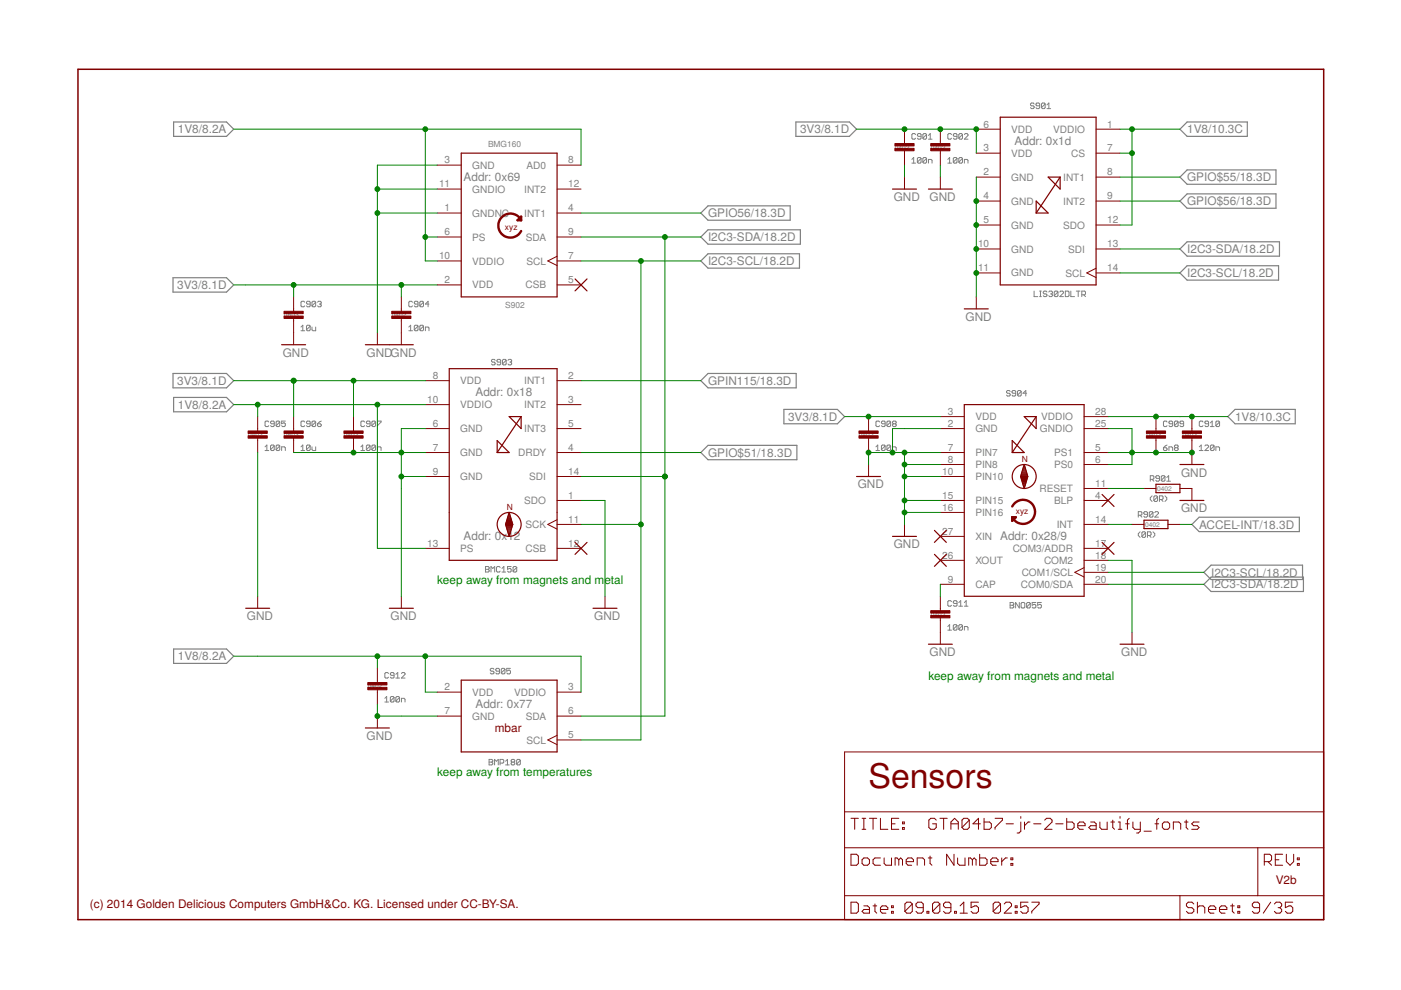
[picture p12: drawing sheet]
<svg xmlns="http://www.w3.org/2000/svg" width="297mm" height="210mm" viewBox="0 0 297 210" stroke-linecap="round" stroke-linejoin="round" font-family="sans-serif">
<g fill="none" stroke="#808080" stroke-width=".21">
<path d="M193.3 34.6h.8M193.3 33.8l.4-.4v1.2M194.1 28.5l-.2-.2h-.4l-.2 .2v.8l.2 .2h.4l.2-.2M195.3 33.6v.8l-.2 .2h-.4l-.2-.2M195.3 33.6l-.2-.2h-.4l-.2 .2v.8M195.3 28.9h-.6l-.2-.2 .2-.4h.4l.2 .2v.8l-.2 .2h-.4l-.2-.2M195.3 33.6l-.8 .8M196.4 33.6v.8l-.1 .2h-.4l-.2-.2M196.4 33.6l-.1-.2h-.4l-.2 .2v.8M196.4 28.5l-.1-.2h-.4l-.2 .2v.8M196.4 28.5v.8l-.1 .2h-.4l-.2-.2M196.4 33.6l-.7 .8"/>
<path d="M196.4 28.5l-.7 .8M196.8 34.6v-.8h.6l.2 .2v.6M196.8 29.5h.8M196.8 28.7l.4-.4v1.2M201 33.8l.3-.4v1.2M201 34.6h.7M201.7 28.5l-.2-.2h-.4l-.1 .2v.8l.1 .2h.4l.2-.2M202.9 33.6v.8l-.2 .2h-.4l-.2-.2M202.9 28.9h-.6l-.2-.2 .2-.4h.4l.2 .2v.8l-.2 .2h-.4l-.2-.2M202.9 33.6l-.2-.2h-.4l-.2 .2v.8M202.9 33.6l-.8 .8M204.1 33.6v.8l-.2 .2h-.4l-.2-.2"/>
<path d="M204.1 33.6l-.2-.2h-.4l-.2 .2v.8M204.1 28.5l-.2-.2h-.4l-.2 .2v.8M204.1 28.5v.8l-.2 .2h-.4l-.2-.2M204.1 33.6l-.8 .8M204.1 28.5l-.8 .8M204.5 34.6v-.8h.5l.2 .2v.6M204.5 28.5l.2-.2h.3l.2 .2v.2l-.7 .8h.7M219.3 22.1l-.2-.3h-.4l-.2 .4 .2 .2h.4l.2 .4-.2 .2h-.4l-.2-.2M220.4 22.4h-.6l-.2-.2 .2-.4h.4l.2 .3v.7l-.2 .2h-.4l-.2-.2M221.6 22.1l-.2-.3h-.4l-.2 .3v.7M221.6 22.1v.7l-.2 .2h-.4l-.2-.2M221.6 22.1l-.8 .7"/>
<path d="M222 23h.8M222 22.2l.4-.4v1.2M63.8 70.1h.8M63.8 69.3l.4-.3v1.1M64.6 64.1l-.2-.2h-.4l-.2 .2v.8l.2 .1h.4l.2-.1M65.8 69.2v.7l-.2 .2h-.4l-.2-.2M65.8 69.2l-.2-.2h-.4l-.2 .2v.7M65.8 64.5h-.6l-.2-.2 .2-.4h.4l.2 .2v.8l-.2 .1h-.4l-.2-.1M65.8 69.2l-.8 .7M66.1 69.3v.6l.3 .2h.5v-.8M66.9 64.1l-.2-.2h-.3l-.3 .2v.8M66.9 64.1v.8l-.2 .1h-.3l-.3-.1"/>
<path d="M66.9 64.1l-.8 .8M67.3 64.1l.2-.2h.4l.2 .2-.2 .4M67.7 64.5h.2M67.9 64.5l.2 .2-.2 .3h-.4l-.2-.1M86.7 69.3l.4-.3v1.1M86.7 70.1h.8M87.5 64.1l-.3-.2h-.3l-.2 .2v.8l.2 .1h.3l.3-.1M88.6 69.2v.7l-.2 .2h-.4l-.2-.2M88.6 64.5h-.6l-.2-.2 .2-.4h.4l.2 .2v.8l-.2 .1h-.4l-.2-.1M88.6 69.2l-.2-.2h-.4l-.2 .2v.7M88.6 69.2l-.8 .7M89.8 64.1v.8l-.2 .1h-.4l-.2-.1"/>
<path d="M89.8 69.2v.7l-.2 .2h-.4l-.2-.2M89.8 69.2l-.2-.2h-.4l-.2 .2v.7M89.8 64.1l-.2-.2h-.4l-.2 .2v.8M89.8 69.2l-.8 .7M89.8 64.1l-.8 .8M90.2 70.1v-.8h.6l.2 .2v.6M91 64.5h-.8l.6-.6v1.1M105 76.4l-.2-.2h-.4l-.2 .2 .2 .4h.4l.2 .2-.2 .4h-.4l-.2-.2M106.2 76.8h-.6l-.2-.2 .2-.4h.4l.2 .2v.8l-.2 .2h-.4l-.2-.2M107.3 76.4l-.2-.2h-.4l-.2 .2v.8M107.3 76.4v.8l-.2 .2h-.4l-.2-.2M107.3 76.4l-.8 .8"/>
<path d="M107.7 76.4l.2-.2h.4l.2 .2-.2 .4M108.1 76.8h.2M108.3 76.8l.2 .2-.2 .4h-.4l-.2-.2M219.2 61.7v1.2h.8M220.4 62.9h.4M220.4 61.7h.4M220.6 61.7v1.2M222 61.9l-.2-.2h-.4l-.2 .4 .2 .2h.4l.2 .4-.2 .2h-.4l-.2-.2M222.4 61.9l.1-.2h.4l.2 .2-.2 .4M222.7 62.3h.2M222.9 62.3l.2 .2-.2 .4h-.4l-.1-.2M224.3 61.9v.8l-.2 .2h-.4l-.2-.2"/>
<path d="M224.3 61.9l-.2-.2h-.4l-.2 .2v.8M224.3 61.9l-.8 .8M224.7 61.9l.2-.2h.4l.2 .2v.2l-.8 .8h.8M225.9 61.7h.5l.3 .2v.8l-.3 .2h-.5zM227 61.7v1.2h.8M228.2 61.7h.8M228.6 61.7v1.2M229.4 62.5h.6l.1-.2v-.4l-.1-.2h-.6v1.2M229.8 62.5l.3 .4M56.2 94.7l.4-.3v1.1M56.2 95.5h.8M57 89.5l-.2-.2h-.4l-.2 .2v.8l.2 .1h.4l.2-.1"/>
<path d="M58.1 94.6v.7l-.1 .2h-.4l-.2-.2M58.1 89.9h-.5l-.2-.2 .2-.4h.4l.1 .2v.8l-.1 .1h-.4l-.2-.1M58.1 94.6l-.1-.2h-.4l-.2 .2v.7M58.1 94.6l-.7 .7M59.3 94.6v.7l-.2 .2h-.4l-.2-.2M59.3 94.6l-.2-.2h-.4l-.2 .2v.7M59.3 89.5l-.2-.2h-.4l-.2 .2v.8M59.3 89.5v.8l-.2 .1h-.4l-.2-.1M59.3 94.6l-.8 .7M59.3 89.5l-.8 .8M59.7 95.5v-.8h.6l.2 .2v.6M60.5 89.3h-.8v.6l.4-.2 .4 .2v.4l-.2 .1h-.4l-.2-.1"/>
<path d="M63.8 95.5h.8M63.8 94.7l.4-.3v1.1M64.6 89.5l-.2-.2h-.4l-.2 .2v.8l.2 .1h.4l.2-.1M65.8 94.6v.7l-.2 .2h-.4l-.2-.2M65.8 94.6l-.2-.2h-.4l-.2 .2v.7M65.8 89.9h-.6l-.2-.2 .2-.4h.4l.2 .2v.8l-.2 .1h-.4l-.2-.1M65.8 94.6l-.8 .7M66.1 94.7v.6l.3 .2h.5v-.8M66.9 89.5l-.2-.2h-.3l-.3 .2v.8M66.9 89.5v.8l-.2 .1h-.3l-.3-.1M66.9 89.5l-.8 .8M67.3 89.9h.6l.2 .4-.2 .1h-.4l-.2-.1z"/>
<path d="M68.1 89.3l-.8 .6M76.5 95.5h.8M76.5 94.7l.4-.3v1.1M77.3 89.5l-.2-.2h-.4l-.2 .2v.8l.2 .1h.4l.2-.1M78.5 94.6v.7l-.2 .2h-.4l-.2-.2M78.5 94.6l-.2-.2h-.4l-.2 .2v.7M78.5 89.9h-.6l-.2-.2 .2-.4h.4l.2 .2v.8l-.2 .1h-.4l-.2-.1M78.5 94.6l-.8 .7M79.6 94.6v.7l-.2 .2h-.3l-.3-.2M79.6 94.6l-.2-.2h-.3l-.3 .2v.7M79.6 89.5l-.2-.2h-.3l-.3 .2v.8M79.6 89.5v.8l-.2 .1h-.3l-.3-.1"/>
<path d="M79.6 94.6l-.8 .7M79.6 89.5l-.8 .8M80 95.5v-.8h.6l.2 .2v.6M80 89.3h.8l-.8 1.1M185.7 95.5h.8M185.7 94.7l.4-.3v1.1M186.5 89.5l-.2-.2h-.4l-.2 .2v.8l.2 .1h.4l.2-.1M187.7 94.6v.7l-.2 .2h-.4l-.2-.2M187.7 94.6l-.2-.2h-.4l-.2 .2v.7M187.7 89.9h-.6l-.2-.2 .2-.4h.4l.2 .2v.8l-.2 .1h-.4l-.2-.1M187.7 94.6l-.8 .7M188.8 94.6v.7l-.2 .2h-.3l-.3-.2"/>
<path d="M188.8 94.6l-.2-.2h-.3l-.3 .2v.7M188.8 89.5l-.2-.2h-.3l-.3 .2v.8M188.8 89.5v.8l-.2 .1h-.3l-.3-.1M188.8 94.6l-.8 .7M188.8 89.5l-.8 .8M189.2 95.5v-.8h.6l.2 .2v.6M189.4 89.9l-.2-.2 .2-.4h.4l.2 .2-.2 .4M189.4 89.9l-.2 .1 .2 .4h.4l.2-.1-.2-.4M189.4 89.9h.4M214.2 83l-.2-.2h-.4l-.2 .4 .2 .2h.4l.2 .4-.2 .2h-.4l-.2-.2M215.3 83.4h-.5l-.2-.2 .2-.4h.4l.1 .2v.8l-.1 .2h-.4l-.2-.2M216.5 83l-.2-.2h-.4l-.2 .2v.8"/>
<path d="M216.5 83v.8l-.2 .2h-.4l-.2-.2M216.5 83l-.8 .8M217.7 83.4h-.8l.6-.6v1.2M246.7 94.9h.5l.2 .4-.2 .2h-.3l-.2-.2zM247.4 94.4l-.7 .5M247.4 89.5l-.2-.2h-.3l-.2 .2v.8l.2 .1h.3l.2-.1M247.8 95.5v-.8h.6l.2 .2v.6M248.6 89.9h-.6l-.2-.2 .2-.4h.4l.2 .2v.8l-.2 .1h-.4l-.2-.1M249.2 94.9l-.2 .2 .2 .4h.4l.2-.2-.2-.4M249.2 94.9l-.2-.2 .2-.3h.4l.2 .2-.2 .3M249.2 94.9h.4M249.8 89.5v.8l-.2 .1h-.4l-.2-.1"/>
<path d="M249.8 89.5l-.2-.2h-.4l-.2 .2v.8M249.8 89.5l-.8 .8M251 89.9h-.6l-.2-.2 .2-.4h.4l.2 .2v.8l-.2 .1h-.4l-.2-.1M254.3 95.5h.8M254.3 94.7l.4-.3v1.1M255.1 89.5l-.2-.2h-.4l-.2 .2v.8l.2 .1h.4l.2-.1M255.5 94.6l.2-.2h.3l.2 .2v.1l-.7 .8h.7M256.2 89.9h-.5l-.2-.2 .2-.4h.3l.2 .2v.8l-.2 .1h-.3l-.2-.1M256.6 90.4h.8M256.6 89.7l.4-.4v1.1M257.4 94.6v.7l-.2 .2h-.4l-.2-.2M257.4 94.6l-.2-.2h-.4l-.2 .2v.7"/>
<path d="M257.4 94.6l-.8 .7M257.8 95.5v-.8h.6l.2 .2v.6M258.6 89.5l-.2-.2h-.4l-.2 .2v.8M258.6 89.5v.8l-.2 .1h-.4l-.2-.1M258.6 89.5l-.8 .8M241.3 109.2h.6l.2-.1v-.4l-.2-.2h-.6v1.1M241.7 112.8l-.4 .4v.3l.4 .4M241.7 109.2l.4 .4M242.9 113l-.2-.2h-.4l-.2 .2v.7M242.9 113v.7l-.2 .2h-.4l-.2-.2M242.9 113l-.8 .7M243.3 109.1h-.6l-.2-.2 .2-.4h.4l.2 .2v.8l-.2 .1h-.4l-.2-.1"/>
<path d="M243.3 113.5h.6l.2-.2v-.3l-.2-.2h-.6v1.1M243.7 113.5l.4 .4M243.9 101.6h.6l.1-.2v-.4l-.1-.1h-.6v1.1M244.3 105.1l-.4 .4v.4l.4 .4M244.3 101.6l.3 .4M244.5 112.8l.3 .4v.3l-.3 .4M244.5 108.7l-.2-.2h-.4l-.2 .2v.8M244.5 108.7v.8l-.2 .1h-.4l-.2-.1M244.5 108.7l-.8 .8M244.8 108.7l.2-.2h.4l.2 .2v.2l-.8 .7h.8M245.4 105.3l-.2-.2h-.3l-.3 .2v.8M245.4 105.3v.8l-.2 .2h-.3l-.3-.2"/>
<path d="M245.4 105.3l-.8 .8M245.8 105.9h.6l.2-.2v-.4l-.2-.2h-.6v1.2M245.8 101.4h-.6l-.2-.2 .2-.3h.4l.2 .1v.8l-.2 .2h-.4l-.2-.2M246.2 105.9l.4 .4M247 105.1l.4 .4v.4l-.4 .4M247 101l-.2-.1h-.4l-.2 .1v.8M247 101v.8l-.2 .2h-.4l-.2-.2M247 101l-.8 .8M247.4 101.2l.4-.3v1.1M247.4 102h.8M102.9 120.1h.6l.2 .2-.2 .4 .2 .4-.2 .2h-.6zM102.9 120.7h.6"/>
<path d="M104.1 121.3v-1.2l.4 .4 .4-.4v1.2M106 120.3l-.1-.2h-.4l-.2 .2v.8l.2 .2h.4l.1-.2M106.4 121.3h.8M106.4 120.5l.4-.4v1.2M108.4 120.1h-.8v.6l.4-.2 .4 .2v.4l-.2 .2h-.4l-.2-.2M109.6 120.3l-.3-.2h-.3l-.2 .2v.8M109.6 120.3v.8l-.3 .2h-.3l-.2-.2M109.6 120.3l-.8 .8M201 132.8l.3-.4v1.2M201 133.6h.7M201.7 127.6l-.2-.2h-.4l-.1 .2v.7l.1 .2h.4l.2-.2M202.9 128h-.6l-.2-.2 .2-.4h.4l.2 .2v.7l-.2 .2h-.4l-.2-.2"/>
<path d="M202.9 132.6l-.2-.2h-.4l-.2 .2v.8M202.9 132.6v.8l-.2 .2h-.4l-.2-.2M202.9 132.6l-.8 .8M203.3 128.5h.8M203.3 127.8l.4-.4v1.1M204.1 132.6l-.2-.2h-.4l-.2 .2v.8M204.1 132.6v.8l-.2 .2h-.4l-.2-.2M204.1 132.6l-.8 .8M204.5 133.6v-.8h.5l.2 .2v.6M204.5 128.5h.7M204.5 127.8l.4-.4v1.1M214.2 127.7h.5l.2 .2-.2 .4 .2 .4-.2 .2h-.5z"/>
<path d="M214.2 128.3h.5M216.1 127.7v1.2l-.8-1.2v1.2M216.5 127.9l.2-.2h.4l.2 .2v.8l-.2 .2h-.4l-.2-.2zM218.4 127.9l-.2-.2h-.3l-.2 .2v.8M218.4 127.9v.8l-.2 .2h-.3l-.2-.2M218.4 127.9l-.7 .8M219.6 127.7h-.8v.6l.4-.2 .4 .2v.4l-.2 .2h-.4l-.2-.2M220.8 127.7h-.8v.6l.4-.2 .4 .2v.4l-.2 .2h-.4l-.2-.2M81.6 148.1l.4-.4v1.1M81.6 148.8h.8M82.4 142.8l-.2-.2h-.4l-.2 .2v.8l.2 .2h.4l.2-.2M83.5 147.9v.8l-.1 .1h-.4l-.2-.1"/>
<path d="M83.5 143.2h-.5l-.2-.2 .2-.4h.4l.1 .2v.8l-.1 .2h-.4l-.2-.2M83.5 147.9l-.1-.2h-.4l-.2 .2v.8M83.5 147.9l-.7 .8M83.9 143.8h.8M83.9 143l.4-.4v1.2M84.7 147.9v.8l-.2 .1h-.4l-.2-.1M84.7 147.9l-.2-.2h-.4l-.2 .2v.8M84.7 147.9l-.8 .8M85.1 148.8v-.7h.6l.2 .2v.5M85.1 142.8l.2-.2h.4l.2 .2v.2l-.8 .8h.8M104.7 141.9l-.2-.2h-.4l-.2 .4 .2 .2h.4l.2 .4-.2 .2h-.4l-.2-.2M105.9 142.3h-.6l-.2-.2 .2-.4h.4l.2 .2v.8l-.2 .2h-.4l-.2-.2"/>
<path d="M107.1 141.9l-.2-.2h-.4l-.2 .2v.8M107.1 141.9v.8l-.2 .2h-.4l-.2-.2M107.1 141.9l-.8 .8M108.2 141.7h-.8v.6l.4-.2 .4 .2v.4l-.2 .2h-.3l-.3-.2M103.7 161h.6l.2 .2-.2 .4 .2 .4-.2 .2h-.6zM103.7 161.6h.6M104.9 162.2v-1.2l.3 .4 .4-.4v1.2M106 161.8h.6l.2-.2v-.4l-.2-.2h-.6v1.2M107.2 161.4l.4-.4v1.2M107.2 162.2h.8M108.6 161.6l-.2-.2 .2-.4h.3l.2 .2-.2 .4M108.6 161.6l-.2 .2 .2 .4h.3l.2-.2-.2-.4"/>
<path d="M108.6 161.6h.3M110.3 161.2l-.2-.2h-.4l-.2 .2v.8M110.3 161.2v.8l-.2 .2h-.4l-.2-.2M110.3 161.2l-.8 .8"/>
</g>
<g fill="none" stroke="#808080" stroke-width=".25">
<path d="M36.8 25.9h11.2l1.6 1.5-1.6 1.5h-11.2zM168.7 25.9h11.4l1.5 1.5-1.5 1.5h-11.4zM250.2 27.4l1.5-1.5h12.8v3h-12.8zM250.2 37.5l1.5-1.5h18.8v3.1h-18.8zM36.7 58.9h11.3l1.6 1.5-1.6 1.5h-11.3zM148.6 45.2l1.5-1.6h17.4v3.1h-17.4zM148.6 50.2l1.5-1.5h19.6v3.1h-19.6zM148.6 55.3l1.5-1.5h19.4v3.1h-19.4zM250.2 52.8l1.5-1.5h19.6v3h-19.6zM250.2 42.6l1.5-1.5h18.8v3.1h-18.8zM250.2 57.9l1.5-1.6h19.4v3.1h-19.4zM36.7 79.2h11.3l1.6 1.5-1.6 1.5h-11.3z"/>
<path d="M36.8 84.3h11.2l1.6 1.5-1.6 1.5h-11.2zM148.6 80.7l1.5-1.5h18.7v3h-18.7zM148.6 95.9l1.5-1.5h18.9v3.1h-18.9zM166.2 86.8h11.3l1.6 1.5-1.6 1.6h-11.3zM260.3 88.3l1.6-1.5h12.7v3.1h-12.7zM252.7 111.2l1.5-1.5h21.3v3h-21.3zM36.8 137.6h11.2l1.6 1.5-1.6 1.6h-11.2zM255.2 123.9l1.6-1.5h19.6v3h-19.6zM255.2 121.3l1.6-1.5h19.4v3.1h-19.4z"/>
</g>
<path d="M16.5 14.7h264.1v180.3h-264.1z" fill="none" stroke="#800000" stroke-width=".32"/>
<g fill="none" stroke="#800000" stroke-width=".21">
<path d="M92.7 35h5.1M118.1 35h5.1M191.8 27.4v3M191.8 32v3M191.8 37.5v2.6M199.4 27.4v3M199.4 32v3M199.4 37.5v2.6M207 27.4h5.1M207 32.5h5.1M207 37.5h5.1M232.4 27.4h5.1"/>
<path d="M232.4 32.5h5.1M232.4 37.5h5.1M92.7 55.3h5.1M92.7 50.2h5.1M92.7 45.2h5.1M92.7 40.1h5.1M118.1 54.3l-2 1 2 1M118.1 55.3h5.1M118.1 50.2h5.1M118.1 45.2h5.1M118.1 40.1h5.1M207 42.6h5.1"/>
<path d="M207 47.7h5.1M207 52.8h5.1M207 57.9h5.1M232.4 42.6h5.1M232.4 47.7h5.1M232.4 52.8h5.1M232.4 57.9h5.1M232.4 56.9l-2 1 2 .9M62.3 62.9v3.1M62.3 67.5v5.6M80 70.5v2.6M85.1 62.9v3.1"/>
<path d="M85.1 67.5v5.6M92.7 60.4h5.1M118.1 60.4h5.1M207 62.9v2.6M54.6 88.3v3.1M54.6 92.9v3M62.3 88.3v3.1M62.3 92.9v3M75 88.3v3.1M75 92.9v3M90.2 85.8h5M90.2 80.7h5"/>
<path d="M90.2 90.9h5M90.2 95.9h5M118.1 85.8h5.1M118.1 80.7h5.1M118.1 90.9h5.1M118.1 95.9h5.1M184.1 88.3v3.1M184.1 92.9v3M184.1 98.5v2.5M199.4 90.9h5M199.4 95.9h5M199.4 88.3h5"/>
<path d="M199.4 98.5h5M229.8 90.9h5.1M229.8 95.9h5.1M229.8 88.3h5.1M229.8 98.5h5.1M245.1 88.3v3.1M245.1 92.9v3M252.7 88.3v3.1M252.7 92.9v5.6M90.2 101h5M90.2 116.3h5M118.1 101h5.1"/>
<path d="M118.1 106.1h5.1M118.1 110.2l-2 1 2 1M118.1 111.2h5.1M118.1 116.3h5.1M191.8 111.2v2.5M199.4 101h5M199.4 106.1h5M199.4 108.6h5M199.4 113.7h5M199.4 118.8h5M229.8 106.1h5.1M229.8 111.2h5.1"/>
<path d="M229.8 116.3h5.1M229.8 103.6h5.1M229.8 118.8h5.1M240 111.2h2.5M242.5 103.6h2.6M247.6 111.2h2.6M250.2 103.6h2.5v2.5M54.6 126.4v2.6M85.1 126.4v2.6M128.3 126.4v2.6M199.4 126.4v3.1M199.4 131v5.6"/>
<path d="M199.4 123.9h5M229.8 123.9h5.1M229.8 120.4l-1.9 .9 1.9 1M229.8 121.3h5.1M240 134v2.6M80 141.7v3M80 146.2v3.1M80 151.8v2.5M92.7 151.8h5.1M92.7 146.7h5.1M118.1 151.8h5.1M118.1 155.9l-2 1 2 1"/>
<path d="M118.1 156.9h5.1M118.1 146.7h5.1M179.1 159.4h101.5v35.6h-101.5zM179.1 179.7h101.5M179.1 172.1h101.5M180.4 173.5h1.6M181.2 173.5v2.3M182.8 173.5h.8M182.8 175.8h.8M183.2 173.5v2.3M184.3 173.5h1.6M185.1 173.5v2.3"/>
<path d="M186.7 173.5v2.3h1.5M189 174.7h.8M190.6 173.5h-1.6v2.3h1.6M191.3 175.5h.4v.3h-.4zM191.3 174.3h.4v.4h-.4zM198.5 173.9l-.4-.4h-.8l-.4 .4v1.6l.4 .3h.8l.4-.3v-.8h-.8M199.3 173.5h1.5M200.1 173.5v2.3M201.6 175.8v-1.5l.8-.8 .8 .8v1.5M201.6 174.7h1.6M205.5 173.9l-.4-.4h-.8l-.3 .4v1.6M205.5 173.9v1.6l-.4 .3h-.8l-.3-.3"/>
<path d="M205.5 173.9l-1.5 1.6M207.9 174.7h-1.6l1.2-1.2v2.3M208.6 173.5v2.3h1.2l.4-.3v-.8l-.4-.4h-1.2M211 173.5h1.5v.4l-1.5 1.6v.3M213.3 174.7h1.6M216.4 173.1v.4M216.4 174.3v1.9l-.4 .4h-.4M217.2 174.3v1.5M218.4 174.3h-.4l-.8 .8M219.2 174.7h1.5M221.5 173.9l.4-.4h.8l.4 .4v.4l-1.6 1.5h1.6M223.8 174.7h1.6"/>
<path d="M226.2 173.5v2.3h1.1l.4-.3v-.8l-.4-.4h-1.1M228.5 175.1h1.6v-.4l-.4-.4h-.8l-.4 .4v.8l.4 .3h.8M231.2 174.3h.8l.4 .4v1.1h-1.2l-.4-.3 .4-.4h1.2M233.2 174.3v1.2l.4 .3h1.1v-1.5M235.5 174.3h.8M235.9 173.9v1.6l.4 .3M237.1 175.8h.8M237.1 174.3h.4v1.5M237.5 173.1v.4M238.6 174.7h.8M239.4 173.5l-.4 .4v1.9M240.2 174.3v1.2l.4 .3h1.2"/>
<path d="M241.8 174.3v1.9l-.4 .4h-.4M242.5 176.2h1.6M244.9 174.7h.8M245.7 173.5l-.4 .4v1.9M246.4 174.7l.4-.4h.8l.4 .4v.8l-.4 .3h-.8l-.4-.3zM248.8 175.8v-1.5h1.1l.4 .4v1.1M251.1 174.3h.8M251.5 173.9v1.6l.4 .3M254.2 174.3h-1.1l-.4 .4 .4 .4h.8l.3 .4-.3 .3h-1.2M266.7 179.7v10.2M179.1 189.9h101.5M180.4 181.1h1.2l.4 .4v1.6l-.4 .4h-1.2z"/>
<path d="M180.4 191.3h1.2l.4 .4v1.5l-.4 .4h-1.2zM182.8 182.3l.4-.4h.7l.4 .4v.8l-.4 .4h-.7l-.4-.4zM183.2 192.1h.7l.4 .3v1.2h-1.1l-.4-.4 .4-.4h1.1M185.1 192.1h.8M185.5 191.7v1.5l.4 .4M186.7 192.8h1.5v-.4l-.4-.3h-.8l-.3 .3v.8l.3 .4h.8M186.7 181.9h-1.2l-.4 .4v.8l.4 .4h1.2M187.5 181.9v1.2l.3 .4h1.2v-1.6M189 193.2h.4v.4h-.4zM189 192.1h.4v.3h-.4zM190.6 182.3l-.4-.4h-.4v1.6M190.6 182.3l.4-.4 .3 .4v1.2"/>
<path d="M190.6 182.3v1.2M192.1 182.7h1.6v-.4l-.4-.4h-.8l-.4 .4v.8l.4 .4h.8M193.4 191.7v1.5l-.4 .4h-.7l-.4-.4M193.4 191.7l-.4-.4h-.7l-.4 .4v1.5M193.4 191.7l-1.5 1.5M194.5 183.5v-1.6h1.1l.4 .4v1.2M195.7 192.4h-1.1l-.4-.3v-.4l.4-.4h.8l.3 .4v1.5l-.3 .4h-.8l-.4-.4M196.5 193.2h.4v.4h-.4zM196.8 181.9h.8M197.2 181.5v1.6l.4 .4M199.3 191.7v1.5l-.4 .4h-.8l-.4-.4M199.3 191.7l-.4-.4h-.8l-.4 .4v1.5"/>
<path d="M199.3 191.7l-1.6 1.5M201.6 192.4h-1.2l-.4-.3v-.4l.4-.4h.8l.4 .4v1.5l-.4 .4h-.8l-.4-.4M202.3 181.1v2.4l-1.6-2.4v2.4M202.4 193.2h.4v.4h-.4zM203 181.9v1.2l.4 .4h1.2v-1.6M203.6 193.6h1.5M203.6 192.1l.7-.8v2.3M206.2 182.3l-.4-.4h-.4v1.6M206.2 182.3v1.2M206.2 182.3l.3-.4 .4 .4v1.2M207.5 191.3h-1.6v1.1l.8-.3h.4l.4 .3v.8l-.4 .4h-.8l-.4-.4M207.7 181.1v2.4h1.2l.4-.4v-.8l-.4-.4h-1.2"/>
<path d="M210.1 182.7h1.5v-.4l-.4-.4h-.8l-.3 .4v.8l.3 .4h.8M212.1 191.7v1.5l-.4 .4h-.7l-.4-.4M212.1 191.7l-.4-.4h-.7l-.4 .4v1.5M212.1 191.7l-1.5 1.5M212.4 181.9v1.6M212.9 191.7l.4-.4h.8l.4 .4v.4l-1.6 1.5h1.6M213.6 181.9h-.4l-.8 .8M214.3 183.1h.4v.4h-.4zM214.3 181.9h.4v.4h-.4zM215.2 193.2h.4v.4h-.4zM215.2 192.1h.4v.3h-.4zM218 191.3h-1.6v1.1l.8-.3h.4l.4 .3v.8l-.4 .4h-.8l-.4-.4"/>
<path d="M218.8 191.3h1.5v.4l-1.5 1.5v.4M250.2 189.9v5.1M253.1 191.7l-.4-.4h-.8l-.4 .4v.4l.4 .3h.8l.4 .4v.4l-.4 .4h-.8l-.4-.4M253.9 192.4l.4-.3h.8l.3 .3v1.2M253.9 191.3v2.3M256.2 192.8h1.6v-.4l-.4-.3h-.8l-.4 .3v.8l.4 .4h.8M258.6 192.8h1.5v-.4l-.4-.3h-.7l-.4 .3v.8l.4 .4h.7M260.9 192.1h.8M261.3 191.7v1.5l.4 .4M262.4 193.2h.4v.4h-.4zM262.4 192.1h.4v.3h-.4zM267.1 192.4h-1.2l-.4-.3v-.4l.4-.4h.8l.4 .4v1.5l-.4 .4h-.8l-.4-.4"/>
<path d="M268.1 182.7h1.1l.4-.4v-.8l-.4-.4h-1.1v2.4M268.8 182.7l.8 .8M269.4 191.3l-1.6 2.3M270.2 191.7l.4-.4h.8l.3 .4v.4l-.3 .3M270.4 182.3h.8M271 192.4h.4M271.4 192.4l.3 .4v.4l-.3 .4h-.8l-.4-.4M271.9 181.1h-1.5v2.4h1.5M272.7 181.1v1.6l.8 .8 .8-.8v-1.6M274.1 191.3h-1.6v1.1l.8-.3h.4l.4 .3v.8l-.4 .4h-.8l-.4-.4M275.1 183.1h.4v.4h-.4zM275.1 181.9h.4v.4h-.4z"/>
</g>
<g fill="#800000" stroke="#800000" stroke-width=".21">
<path d="M78 145.7h4v.5h-4z"/>
<path d="M78 144.7h4v.5h-4z"/>
<path d="M52.6 92.4h4.1v.5h-4.1z"/>
<path d="M52.6 91.4h4.1v.5h-4.1z"/>
<path d="M72.9 92.4h4.1v.5h-4.1z"/>
<path d="M72.9 91.4h4.1v.5h-4.1z"/>
<path d="M83.1 67h4v.5h-4z"/>
<path d="M83.1 66h4v.5h-4z"/>
<path d="M60.2 67h4.1v.5h-4.1z"/>
<path d="M60.2 66h4.1v.5h-4.1z"/>
<path d="M60.2 92.4h4.1v.5h-4.1z"/>
<path d="M60.2 91.4h4.1v.5h-4.1z"/>
<path d="M197.3 31.5h4.1v.5h-4.1z"/>
<path d="M197.3 30.4h4.1v.5h-4.1z"/>
<path d="M189.7 31.5h4.1v.5h-4.1z"/>
<path d="M189.7 30.4h4.1v.5h-4.1z"/>
<path d="M197.3 130.5h4.1v.5h-4.1z"/>
<path d="M197.3 129.5h4.1v.5h-4.1z"/>
<path d="M243.1 92.4h4v.5h-4z"/>
<path d="M243.1 91.4h4v.5h-4z"/>
<path d="M250.7 92.4h4v.5h-4z"/>
<path d="M250.7 91.4h4v.5h-4z"/>
<path d="M182.1 92.4h4.1v.5h-4.1z"/>
<path d="M182.1 91.4h4.1v.5h-4.1z"/>
</g>
<g fill="none" stroke="#800000" stroke-width=".25">
<path d="M97.8 32.5h20.3v30.4h-20.3zM212.1 24.8h20.3v35.6h-20.3zM222.2 37.5h2.6v2.6zM224.8 37.5l-5.1 7.7M121.9 59.1l2.6 2.6M124.5 59.1l-2.6 2.6M189.2 40.1h5.1M196.8 40.1h5.1M219.7 42.6l2.5 2.6h-2.5zM59.7 73.1h5.1M77.5 73.1h10.1M95.2 78.2h22.9v40.6h-22.9z"/>
<path d="M204.4 65.5h5.1M105.4 93.4l2.5 2.5h-2.5zM107.9 88.3h2.6v2.6zM110.5 88.3l-5.1 7.6M204.4 85.8h25.4v40.6h-25.4zM214.6 93.4l2.5 2.5h-2.5zM216.7 99.9h.9M216.8 99.7h.7M216.9 99.4h.5M216.9 99.2h.5M217 99h.3M217.1 98.8h.1"/>
<path d="M217.1 98.6h.1M217.1 88.3h2.6v2.6zM217.1 98.5l.8 2.5-.8 2.6-.7-2.6zM219.7 88.3l-5.1 7.6M250.2 98.5h5M107.2 111.2h1.5M107.3 111h1.4M107.3 111.4h1.3M107.3 110.8h1.3M107.3 111.7h1.3M107.4 110.6h1.1M107.4 111.9h1.1"/>
<path d="M107.4 110.3h1.1M107.5 112.1h.9M107.5 112.3h.9M107.5 110.1h.9M107.6 109.9h.7M107.6 112.6h.7M107.7 109.7h.6M107.7 112.8h.5M107.7 109.5h.5M107.7 113h.5M107.8 109.2h.3M107.8 113.2h.3"/>
<path d="M107.8 109h.3M107.9 113.5h.1M107.9 108.8h.1M107.9 113.7h.1M107.9 108.6l.8 2.6-.8 2.5-.7-2.5zM121.9 115l2.6 2.5M124.5 115l-2.6 2.5M181.6 101h5.1M189.2 113.7h5.1M198.1 112.5l2.5 2.5M198.1 117.5l2.5 2.6M200.6 112.5l-2.5 2.5"/>
<path d="M200.6 117.5l-2.5 2.6M216.4 101h1.5M216.5 101.2h1.4M216.5 100.8h1.3M216.5 101.5h1.3M216.5 100.6h1.3M216.6 101.7h1.1M216.6 100.3h1.1M216.7 101.9h1M216.7 100.1h.9M216.7 102.1h.9M216.8 102.3h.7"/>
<path d="M216.9 102.6h.6M216.9 102.8h.5M217 103h.3M217 103.2h.3M217.1 103.4h.1M233.7 104.8l2.5 2.6M233.7 115l2.5 2.5M236.2 104.8l-2.5 2.6M236.2 115l-2.5 2.5M242.5 110.3h5.1v1.8h-5.1zM245.1 102.7h5.1v1.8h-5.1zM250.2 106.1h5"/>
<path d="M52.1 129h5.1M82.5 129h5.1M125.7 129h5.1M196.8 136.6h5.1M237.5 136.6h5M77.5 154.3h5M97.8 144.2h20.3v15.2h-20.3z"/>
<circle cx="107.9" cy="111.2" r="2.54"/>
<circle cx="217.1" cy="101" r="2.54"/>
</g>
<path d="M109.7 46.7l.8-.8v.8zM110.5 46.7a2.55 2.55 0 0 0-3.9-.8 2.55 2.55 0 0 0 0 3.9 2.55 2.55 0 0 0 3.9-.8M214.6 107.4a2.56 2.56 0 0 1 3.9-.9 2.56 2.56 0 0 1 0 4 2.56 2.56 0 0 1-3.9-.8M214.6 109.7h.8l-.8 .7z" fill="none" stroke="#800000" stroke-width=".51"/>
<g fill="none" stroke="#008000" stroke-width=".21">
<path d="M49.6 27.4h73.6v7.6M90.2 27.4v27.9h2.5M92.7 35h-12.7v35.5M181.6 27.4h25.4v5.1M191.8 35v2.5M199.4 35v2.5M207 37.5v25.4M237.5 27.4h12.7M237.5 32.5h2.5M237.5 37.5h12.7M240 27.4v20.3h-2.5M80 40.1h12.7"/>
<path d="M80 45.2h12.7M90.2 50.2h2.5M123.2 45.2h25.4M123.2 55.3h25.4M123.2 50.2h25.4M135.9 55.3v101.6h-12.7M141 50.2v101.6h-17.8M237.5 52.8h12.7M237.5 42.6h12.7M237.5 57.9h12.7M49.6 60.4h43.1M62.3 60.4v2.5"/>
<path d="M85.1 60.4v2.5M49.6 85.8h40.6M49.6 80.7h40.6M54.6 85.8v2.5M54.6 95.9v30.5M62.3 95.9h27.9M62.3 80.7v7.6M75 80.7v7.6M80 85.8v30.5h10.2M90.2 90.9h-5.1v35.5M123.2 95.9h25.4M123.2 80.7h25.4"/>
<path d="M179.1 88.3h20.3M191.8 95.9v15.3M191.8 98.5h7.6M199.4 90.9h-10.2v5M199.4 95.9h-15.3v2.6M234.9 90.9h5.1v7.6h-5.1M234.9 95.9h17.8M234.9 88.3h25.4M85.1 101h5.1M123.2 101h17.8M123.2 106.1h5.1v20.3M123.2 111.2h12.7"/>
<path d="M191.8 101h7.6M191.8 106.1h7.6M191.8 108.6h7.6M234.9 118.8h5.1v15.2M234.9 111.2h5.1M234.9 103.6h7.6M250.2 111.2h2.5M49.6 139.1h73.6v7.6M80 139.1v2.6M90.2 139.1v7.6h2.5M199.4 123.9v2.5M234.9 123.9h20.3"/>
<path d="M234.9 121.3h20.3M80 149.3v2.5h12.7"/>
</g>
<g fill="#008000" stroke="#008000" stroke-width=".21">
<circle cx="80" cy="151.8" r=".51"/>
<circle cx="80" cy="40.1" r=".51"/>
<circle cx="80" cy="45.2" r=".51"/>
<circle cx="75" cy="95.9" r=".51"/>
<circle cx="85.1" cy="95.9" r=".51"/>
<circle cx="85.1" cy="101" r=".51"/>
<circle cx="207" cy="42.6" r=".51"/>
<circle cx="207" cy="47.7" r=".51"/>
<circle cx="207" cy="52.8" r=".51"/>
<circle cx="207" cy="57.9" r=".51"/>
<circle cx="184.1" cy="95.9" r=".51"/>
<circle cx="189.2" cy="95.9" r=".51"/>
<circle cx="191.8" cy="95.9" r=".51"/>
<circle cx="191.8" cy="98.5" r=".51"/>
<circle cx="191.8" cy="101" r=".51"/>
<circle cx="191.8" cy="106.1" r=".51"/>
<circle cx="191.8" cy="108.6" r=".51"/>
<circle cx="252.7" cy="95.9" r=".51"/>
<circle cx="245.1" cy="95.9" r=".51"/>
<circle cx="240" cy="95.9" r=".51"/>
<circle cx="54.6" cy="85.8" r=".51"/>
<circle cx="80" cy="85.8" r=".51"/>
<circle cx="90.2" cy="139.1" r=".51"/>
<circle cx="80" cy="139.1" r=".51"/>
<circle cx="90.2" cy="50.2" r=".51"/>
<circle cx="90.2" cy="27.4" r=".51"/>
<circle cx="240" cy="27.4" r=".51"/>
<circle cx="240" cy="32.5" r=".51"/>
<circle cx="245.1" cy="88.3" r=".51"/>
<circle cx="252.7" cy="88.3" r=".51"/>
<circle cx="75" cy="80.7" r=".51"/>
<circle cx="62.3" cy="80.7" r=".51"/>
<circle cx="85.1" cy="60.4" r=".51"/>
<circle cx="62.3" cy="60.4" r=".51"/>
<circle cx="207" cy="27.4" r=".51"/>
<circle cx="199.4" cy="27.4" r=".51"/>
<circle cx="191.8" cy="27.4" r=".51"/>
<circle cx="184.1" cy="88.3" r=".51"/>
<circle cx="141" cy="101" r=".51"/>
<circle cx="141" cy="50.2" r=".51"/>
<circle cx="135.9" cy="111.2" r=".51"/>
<circle cx="135.9" cy="55.3" r=".51"/>
</g>
<text font-size="7.2" fill="#800000" x="184.1" y="167.1">Sensors</text>
<g font-size="2.5" fill="#808080">
<text x="37.7" y="28.3">1V8/8.2A</text>
<text x="169.6" y="28.3">3V3/8.1D</text>
<text x="251.7" y="28.3">1V8/10.3C</text>
<text x="215.1" y="30.7">Addr: 0x1d</text>
<text x="98.3" y="38.3">Addr: 0x69</text>
<text x="251.7" y="38.4">GPIO$55/18.3D</text>
<text x="150.1" y="46.1">GPIO56/18.3D</text>
<text x="189.5" y="42.6">GND</text>
<text x="197.1" y="42.6">GND</text>
<text x="251.7" y="43.5">GPIO$56/18.3D</text>
<text x="150.1" y="51.1">I2C3-SDA/18.2D</text>
<text x="251.7" y="53.7">I2C3-SDA/18.2D</text>
<text x="150.1" y="56.2">I2C3-SCL/18.2D</text>
<text x="251.7" y="58.8">I2C3-SCL/18.2D</text>
<text x="37.6" y="61.3">3V3/8.1D</text>
<text x="204.7" y="68">GND</text>
<text x="60" y="75.6">GND</text>
<text x="77.7" y="75.6">GNDGND</text>
<text x="37.6" y="81.6">3V3/8.1D</text>
<text x="150.1" y="81.6">GPIN115/18.3D</text>
<text x="37.7" y="86.7">1V8/8.2A</text>
<text x="100.8" y="84">Addr: 0x18</text>
<text x="167.1" y="89.2">3V3/8.1D</text>
<text x="261.9" y="89.2">1V8/10.3C</text>
<text x="150.1" y="96.8">GPIO$51/18.3D</text>
<text x="250.4" y="101">GND</text>
<text x="181.9" y="103.6">GND</text>
<text x="250.4" y="108.6">GND</text>
<text x="254.2" y="112.1">ACCEL-INT/18.3D</text>
<text x="98.3" y="114.5">Addr: 0x12</text>
<text x="189.5" y="116.3">GND</text>
<text x="212.1" y="114.5">Addr: 0x28/9</text>
<text x="256.8" y="124.8">I2C3-SDA/18.2D</text>
<text x="256.8" y="122.2">I2C3-SCL/18.2D</text>
<text x="52.3" y="131.5">GND</text>
<text x="82.8" y="131.5">GND</text>
<text x="126" y="131.5">GND</text>
<text x="37.7" y="140">1V8/8.2A</text>
<text x="197.1" y="139.1">GND</text>
<text x="237.7" y="139.1">GND</text>
<text x="100.8" y="150">Addr: 0x77</text>
<text x="77.7" y="156.9">GND</text>
</g>
<g font-size="2.5" fill="#008000">
<text x="92.7" y="123.9">keep away from magnets and metal</text>
<text x="196.8" y="144.2">keep away from magnets and metal</text>
<text x="92.7" y="164.5">keep away from temperatures</text>
</g>
<g font-size="2.5" fill="#800000">
<text x="104.9" y="155.1">mbar</text>
<text x="270.5" y="187.4">V2b</text>
<text x="19.1" y="192.4">(c) 2014 Golden Delicious Computers GmbH&amp;Co. KG. Licensed under CC-BY-SA.</text>
</g>
<g font-size="2.1" fill="#808080">
<text x="208.6" y="27">6</text>
<text x="214.4" y="28.2">VDD</text>
<text x="223.3" y="28.2">VDDIO</text>
<text x="234.7" y="27">1</text>
<text x="94.3" y="34.7">3</text>
<text x="100.1" y="35.8">GND</text>
<text x="111.6" y="35.8">AD0</text>
<text x="120.4" y="34.7">8</text>
<text x="208.6" y="32.1">3</text>
<text x="214.4" y="33.2">VDD</text>
<text x="227.1" y="33.2">CS</text>
<text x="234.7" y="32.1">7</text>
<text x="93.1" y="39.7">11</text>
<text x="100.1" y="40.8">GNDIO</text>
<text x="111.1" y="40.8">INT2</text>
<text x="120.4" y="39.7">12</text>
<text x="208.6" y="37.2">2</text>
<text x="214.4" y="38.3">GND</text>
<text x="225.4" y="38.3">INT1</text>
<text x="234.7" y="37.2">8</text>
<text x="94.3" y="44.8">1</text>
<text x="100.1" y="45.9">GNDNC</text>
<text x="111.1" y="45.9">INT1</text>
<text x="120.4" y="44.8">4</text>
<text x="208.6" y="42.3">4</text>
<text x="208.6" y="47.3">5</text>
<text x="214.4" y="43.4">GND</text>
<text x="225.4" y="43.4">INT2</text>
<text x="234.7" y="42.3">9</text>
<text x="234.7" y="47.3">12</text>
<text x="94.3" y="49.9">6</text>
<text x="100.1" y="51">PS</text>
<text x="111.5" y="51">SDA</text>
<text x="120.4" y="49.9">9</text>
<text x="207.4" y="52.4">10</text>
<text x="214.4" y="48.5">GND</text>
<text x="214.4" y="53.5">GND</text>
<text x="225.4" y="48.5">SDO</text>
<text x="226.5" y="53.5">SDI</text>
<text x="234.7" y="52.4">13</text>
<text x="93.1" y="55">10</text>
<text x="100.1" y="56.1">VDDIO</text>
<text x="111.6" y="56.1">SCL</text>
<text x="120.4" y="55">7</text>
<text x="207.4" y="57.5">11</text>
<text x="214.4" y="58.6">GND</text>
<text x="225.9" y="58.6">SCL</text>
<text x="234.7" y="57.5">14</text>
<text x="94.3" y="60">2</text>
<text x="100.1" y="61.2">VDD</text>
<text x="111.4" y="61.2">CSB</text>
<text x="120.4" y="60">5</text>
<text x="91.7" y="80.4">8</text>
<text x="97.6" y="81.5">VDD</text>
<text x="111.1" y="81.5">INT1</text>
<text x="120.4" y="80.4">2</text>
<text x="90.6" y="85.4">10</text>
<text x="97.6" y="86.6">VDDIO</text>
<text x="111.1" y="86.6">INT2</text>
<text x="120.4" y="85.4">3</text>
<text x="200.9" y="88">3</text>
<text x="206.8" y="89.1">VDD</text>
<text x="220.7" y="89.1">VDDIO</text>
<text x="232.2" y="88">28</text>
<text x="91.7" y="90.5">6</text>
<text x="91.7" y="95.6">7</text>
<text x="97.6" y="91.6">GND</text>
<text x="111.1" y="91.6">INT3</text>
<text x="120.4" y="90.5">5</text>
<text x="120.4" y="95.6">4</text>
<text x="200.9" y="90.5">2</text>
<text x="200.9" y="95.6">7</text>
<text x="206.8" y="91.6">GND</text>
<text x="220.5" y="91.6">GNDIO</text>
<text x="232.2" y="95.6">5</text>
<text x="232.2" y="90.5">25</text>
<text x="91.7" y="100.7">9</text>
<text x="97.6" y="96.7">GND</text>
<text x="97.6" y="101.8">GND</text>
<text x="109.9" y="96.7">DRDY</text>
<text x="112.2" y="101.8">SDI</text>
<text x="120.4" y="100.7">14</text>
<text x="199.8" y="100.7">10</text>
<text x="200.9" y="98.1">8</text>
<text x="206.8" y="96.7">PIN7</text>
<text x="206.8" y="99.3">PIN8</text>
<text x="206.8" y="101.8">PIN10</text>
<text x="223.5" y="96.7">PS1</text>
<text x="223.5" y="99.3">PS0</text>
<text x="232.2" y="98.1">6</text>
<text x="111.1" y="106.9">SDO</text>
<text x="120.4" y="105.8">1</text>
<text x="199.8" y="105.8">15</text>
<text x="206.8" y="106.9">PIN15</text>
<text x="220.4" y="104.3">RESET</text>
<text x="223.5" y="106.9">BLP</text>
<text x="232.2" y="105.8">4</text>
<text x="232.2" y="103.2">11</text>
<text x="111.4" y="112">SCK</text>
<text x="120.4" y="110.8">11</text>
<text x="199.8" y="108.3">16</text>
<text x="199.8" y="113.4">27</text>
<text x="206.8" y="109.4">PIN16</text>
<text x="224.1" y="112">INT</text>
<text x="232.2" y="110.8">14</text>
<text x="90.6" y="115.9">13</text>
<text x="97.6" y="117">PS</text>
<text x="111.4" y="117">CSB</text>
<text x="120.4" y="115.9">12</text>
<text x="199.8" y="118.5">26</text>
<text x="206.8" y="114.5">XIN</text>
<text x="206.8" y="119.6">XOUT</text>
<text x="214.7" y="117">COM3/ADDR</text>
<text x="221.4" y="119.6">COM2</text>
<text x="232.2" y="115.9">17</text>
<text x="232.2" y="118.5">18</text>
<text x="200.9" y="123.5">9</text>
<text x="206.8" y="124.6">CAP</text>
<text x="216.5" y="124.6">COM0/SDA</text>
<text x="216.6" y="122.1">COM1/SCL</text>
<text x="232.2" y="123.5">20</text>
<text x="232.2" y="121">19</text>
<text x="94.3" y="146.4">2</text>
<text x="100.1" y="147.5">VDD</text>
<text x="109" y="147.5">VDDIO</text>
<text x="120.4" y="146.4">3</text>
<text x="94.3" y="151.5">7</text>
<text x="100.1" y="152.6">GND</text>
<text x="111.5" y="152.6">SDA</text>
<text x="120.4" y="151.5">6</text>
<text x="111.6" y="157.7">SCL</text>
<text x="120.4" y="156.5">5</text>
</g>
<g font-size="1.8" fill="#808080">
<text x="103.5" y="31.2">BMG160</text>
<text x="107.1" y="65.2">S902</text>
</g>
<g font-size="1.8" fill="#800000">
<text x="107.1" y="48.7">xyz</text>
<text x="216.6" y="98">N</text>
<text x="107.4" y="108.1">N</text>
<text x="215.4" y="108.9">xyz</text>
</g>
<g font-size="1.4" fill="#808080">
<text x="189.7" y="31.7">0402</text>
<text x="197.3" y="31.7">0402</text>
<text x="60.2" y="67.3">0603</text>
<text x="83.1" y="67.3">0402</text>
<text x="52.6" y="92.7">0402</text>
<text x="60.2" y="92.7">0603</text>
<text x="72.9" y="92.7">0402</text>
<text x="182.1" y="92.7">0402</text>
<text x="243.1" y="92.7">0402</text>
<text x="250.7" y="92.7">0402</text>
<text x="245.3" y="104.1">0402</text>
<text x="242.8" y="111.7">0402</text>
<text x="197.3" y="130.7">0402</text>
<text x="78" y="146">0402</text>
</g>
</svg>
